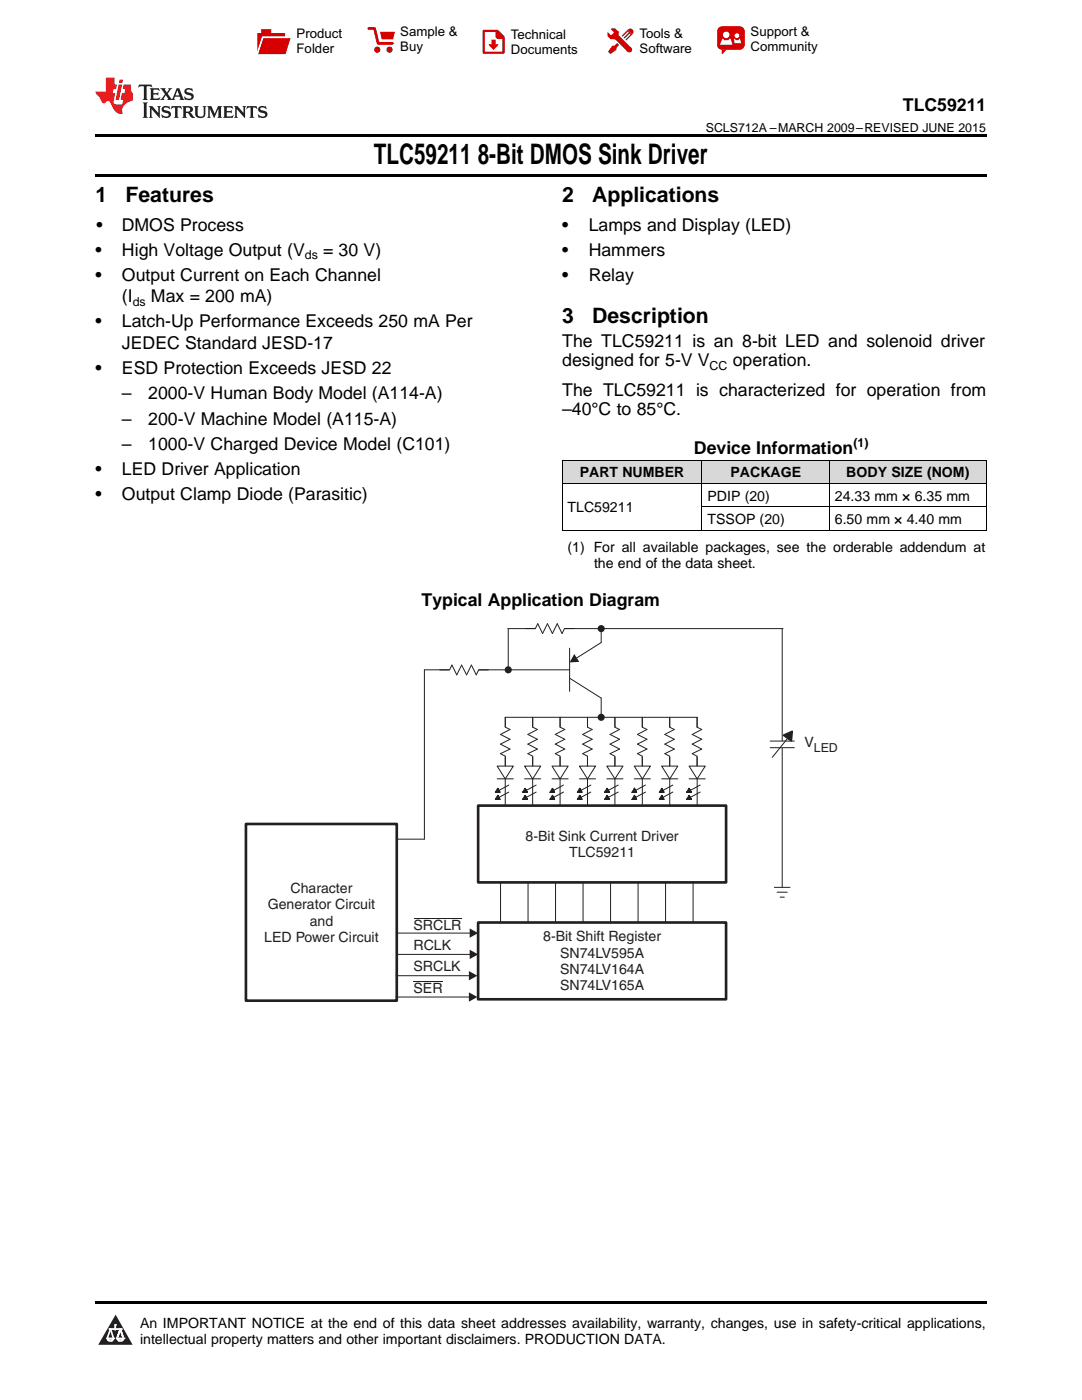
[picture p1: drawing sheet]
<svg xmlns="http://www.w3.org/2000/svg" width="216mm" height="279mm" viewBox="0 0 216 279" stroke-linecap="round" stroke-linejoin="round" font-family="sans-serif">
<g fill="#d8d8d8">
<path d="M112.2 91.9h27.9v4.7h-27.9z"/>
<path d="M140.1 91.9h25.4v4.7h-25.4z"/>
<path d="M165.5 91.9h31.3v4.7h-31.3z"/>
</g>
<path d="M23.1 262.4l3.4 6h-6.9z" fill="#231f20"/>
<path d="M21.4 267.1h1.2l-.3 .5h-.3a.55 .55 0 0 1-.6-.5z" fill-rule="evenodd" fill="#fff"/>
<path d="M21.4 267.1h1.2l-.3 .5h-.3a.55 .55 0 0 1-.6-.5z" fill="none" stroke="#231f20" stroke-width=".34"/>
<path d="M21.4 267.1l1.2 .1-.3 .4h-.5z" fill="none" stroke="#fff" stroke-width=".34"/>
<path d="M23 265.3h.1" fill="none" stroke="#fff" stroke-width=".34"/>
<path d="M23 264.4v.9z" fill="#fff"/>
<path d="M23 264.4v.9z" fill="none" stroke="#fff" stroke-width=".34"/>
<circle cx="23" cy="264.4" r=".17" fill="#fff"/>
<path d="M21.9 265.2h.1" fill="none" stroke="#fff" stroke-width=".34"/>
<path d="M21.9 265.2h2.3z" fill="#fff"/>
<path d="M21.9 265.2h2.3z" fill="none" stroke="#fff" stroke-width=".34"/>
<circle cx="24.2" cy="265.2" r=".17" fill="#fff"/>
<path d="M23.3 267.1h.1" fill="none" stroke="#fff" stroke-width=".34"/>
<path d="M24 265.2l-.7 1.9z" fill="#fff"/>
<path d="M24 265.2l-.7 1.9z" fill="none" stroke="#fff" stroke-width=".34"/>
<path d="M24 265.2l.7 1.9z" fill="#fff"/>
<path d="M24 265.2l.7 1.9z" fill="none" stroke="#fff" stroke-width=".34"/>
<path d="M24.6 267.1h.1" fill="none" stroke="#fff" stroke-width=".34"/>
<circle cx="21.4" cy="267.1" r=".17" fill="#fff"/>
<path d="M22.1 265.2l-.7 1.9z" fill="#fff"/>
<path d="M22.1 265.2l-.7 1.9z" fill="none" stroke="#fff" stroke-width=".34"/>
<path d="M22.1 265.2l.5 1.9z" fill="#fff"/>
<path d="M22.1 265.2l.5 1.9z" fill="none" stroke="#fff" stroke-width=".34"/>
<circle cx="22.6" cy="267.1" r=".17" fill="#fff"/>
<path d="M23.4 267.1h1.3a.65 .65 0 0 1-.7 .5 .65 .65 0 0 1-.6-.5z" fill-rule="evenodd" fill="#fff"/>
<path d="M23.4 267.1h1.3a.65 .65 0 0 1-.7 .5 .65 .65 0 0 1-.6-.5z" fill="none" stroke="#231f20" stroke-width=".34"/>
<path d="M23.4 267.1h1.3l-.4 .5h-.6z" fill="none" stroke="#fff" stroke-width=".34"/>
<path d="M23.3 267.1h.1" fill="none" stroke="#fff" stroke-width=".34"/>
<circle cx="24.7" cy="267.1" r=".17" fill="#fff"/>
<path d="M19 259.7h177.8v.5h-177.8z" fill="#000"/>
<path d="M84.7 133.7h29M101.3 125.5h55M100.8 143.2h38.3M79.2 190.5h14.7M82.5 183.2h9.6M82.5 195.9h5.8" fill="none" stroke="#231f20" stroke-width=".2"/>
<path d="M95.4 160.8h49.5v15.3h-49.5zM95.4 184.1h49.5v15.3h-49.5z" fill="none" stroke="#231f20" stroke-width=".53"/>
<path d="M93.7 189.5l1.7 1-1.7 .9z" fill="#231f20"/>
<path d="M79 199h14.7" fill="none" stroke="#231f20" stroke-width=".2"/>
<path d="M93.6 198l1.7 1-1.7 .9z" fill="#231f20"/>
<path d="M79.2 186.2h14.7" fill="none" stroke="#231f20" stroke-width=".2"/>
<path d="M93.7 185.3l1.7 .9-1.7 .9z" fill="#231f20"/>
<path d="M79 194.7h14.7" fill="none" stroke="#231f20" stroke-width=".2"/>
<path d="M93.6 193.8l1.7 .9-1.7 1z" fill="#231f20"/>
<g fill="none" stroke="#231f20" stroke-width=".2">
<path d="M84.7 133.7v33.8h-5.5M101.4 125.6v8.1M113.7 129.4v8.6M156.1 125.5v51.6M100.8 143.2v17.6M106.3 143.2v17.6M111.8 143.2v17.6M122.7 143.2v17.6M128.2 143.2v17.6M133.6 143.2v17.6M139.1 143.2v17.6M99.9 176.1v8"/>
<path d="M105.4 176.1v8M110.9 176.1v8M116.3 176.1v8M121.8 176.1v8M127.3 176.1v8M132.8 176.1v8M138.3 176.1v8"/>
</g>
<circle cx="101.4" cy="133.7" r=".71" fill="#231f20"/>
<path d="M120 125.5v2.7M117.2 143.2v17.6" fill="none" stroke="#231f20" stroke-width=".2"/>
<circle cx="120" cy="125.5" r=".71" fill="#231f20"/>
<path d="M120 139.3v3.9" fill="none" stroke="#231f20" stroke-width=".2"/>
<circle cx="120" cy="143.2" r=".71" fill="#231f20"/>
<path d="M49.1 164.4h30.1v35.3h-30.1z" fill="none" stroke="#231f20" stroke-width=".53"/>
<path d="M120 128.2l-5 3.2" fill="none" stroke="#231f20" stroke-width=".2"/>
<path d="M114.6 130.5l1 1.6-1.9 .1z" fill="#231f20"/>
<path d="M113.7 135.3l6.3 4M99.2 155.4h3.2" fill="none" stroke="#231f20" stroke-width=".2"/>
<path d="M99.2 152.9h3.2l-1.6 2.6z" fill="#fff"/>
<path d="M99.2 152.9h3.2l-1.6 2.6zM104.7 155.4h3.2" fill="none" stroke="#231f20" stroke-width=".2"/>
<path d="M104.7 152.9h3.2l-1.6 2.6z" fill="#fff"/>
<path d="M104.7 152.9h3.2l-1.6 2.6zM110.1 155.4h3.3" fill="none" stroke="#231f20" stroke-width=".2"/>
<path d="M110.1 152.9h3.3l-1.6 2.6z" fill="#fff"/>
<path d="M110.1 152.9h3.3l-1.6 2.6zM115.6 155.4h3.2" fill="none" stroke="#231f20" stroke-width=".2"/>
<path d="M115.6 152.9h3.2l-1.6 2.6z" fill="#fff"/>
<path d="M115.6 152.9h3.2l-1.6 2.6zM121.1 155.4h3.2" fill="none" stroke="#231f20" stroke-width=".2"/>
<path d="M121.1 152.9h3.2l-1.6 2.6z" fill="#fff"/>
<path d="M121.1 152.9h3.2l-1.6 2.6zM126.6 155.4h3.2" fill="none" stroke="#231f20" stroke-width=".2"/>
<path d="M126.6 152.9h3.2l-1.6 2.6z" fill="#fff"/>
<path d="M126.6 152.9h3.2l-1.6 2.6zM132 155.4h3.3" fill="none" stroke="#231f20" stroke-width=".2"/>
<path d="M132 152.9h3.3l-1.7 2.6z" fill="#fff"/>
<path d="M132 152.9h3.3l-1.7 2.6zM137.5 155.4h3.2" fill="none" stroke="#231f20" stroke-width=".2"/>
<path d="M137.5 152.9h3.2l-1.6 2.6z" fill="#fff"/>
<path d="M137.5 152.9h3.2l-1.6 2.6z" fill="none" stroke="#231f20" stroke-width=".2"/>
<path d="M99.9 145.1h1.9v5.8h-1.9z" fill-rule="evenodd" fill="#fff"/>
<path d="M100.8 143.2v1.9l1 .5-1.9 1 1.9 .9-1.9 1 1.9 1-1.9 .9 .9 .5v2" fill="none" stroke="#231f20" stroke-width=".2"/>
<path d="M105.4 145.1h1.9v5.8h-1.9z" fill-rule="evenodd" fill="#fff"/>
<path d="M106.3 143.2v1.9l.9 .5-1.9 1 1.9 .9-1.9 1 1.9 1-1.9 .9 1 .5v2" fill="none" stroke="#231f20" stroke-width=".2"/>
<path d="M110.8 145.1h2v5.8h-2z" fill-rule="evenodd" fill="#fff"/>
<path d="M111.8 143.2v1.9l.9 .5-1.9 1 1.9 .9-1.9 1 1.9 1-1.9 .9 1 .5v2" fill="none" stroke="#231f20" stroke-width=".2"/>
<path d="M116.3 145.1h1.9v5.8h-1.9z" fill-rule="evenodd" fill="#fff"/>
<path d="M117.2 143.2v1.9l1 .5-1.9 1 1.9 .9-1.9 1 1.9 1-1.9 .9 .9 .5v2" fill="none" stroke="#231f20" stroke-width=".2"/>
<path d="M121.8 145.1h1.9v5.8h-1.9z" fill-rule="evenodd" fill="#fff"/>
<path d="M122.7 143.2v1.9l.9 .5-1.9 1 1.9 .9-1.9 1 1.9 1-1.9 .9 1 .5v2" fill="none" stroke="#231f20" stroke-width=".2"/>
<path d="M127.2 145.1h2v5.8h-2z" fill-rule="evenodd" fill="#fff"/>
<path d="M128.2 143.2v1.9l.9 .5-1.9 1 1.9 .9-1.9 1 1.9 1-1.9 .9 1 .5v2" fill="none" stroke="#231f20" stroke-width=".2"/>
<path d="M132.7 145.1h1.9v5.8h-1.9z" fill-rule="evenodd" fill="#fff"/>
<path d="M133.6 143.2v1.9l1 .5-1.9 1 1.9 .9-1.9 1 1.9 1-1.9 .9 .9 .5v2" fill="none" stroke="#231f20" stroke-width=".2"/>
<path d="M138.2 145.1h1.9v5.8h-1.9z" fill-rule="evenodd" fill="#fff"/>
<path d="M139.1 143.2v1.9l.9 .5-1.9 1 1.9 .9-1.9 1 1.9 1-1.9 .9 1 .5v2" fill="none" stroke="#231f20" stroke-width=".2"/>
<path d="M99.3 157.3l.5 .8h-1h1l-.5-.8 .5 .8h-1z" fill-rule="evenodd" fill="#231f20"/>
<path d="M99.3 157.3l.5 .8h-1h1l-.5-.8 .5 .8h-1zM101.5 156.7l-2.3 1.2" fill="none" stroke="#231f20" stroke-width=".2"/>
<path d="M99.3 158.7l.5 .8h-1h1l-.5-.8 .5 .8h-1z" fill-rule="evenodd" fill="#231f20"/>
<path d="M99.3 158.7l.5 .8h-1h1l-.5-.8 .5 .8h-1zM101.5 158.1l-2.3 1.2" fill="none" stroke="#231f20" stroke-width=".2"/>
<path d="M104.8 157.3l.4 .8h-.9h.9l-.4-.8 .4 .8h-.9z" fill-rule="evenodd" fill="#231f20"/>
<path d="M104.8 157.3l.4 .8h-.9h.9l-.4-.8 .4 .8h-.9zM107 156.7l-2.3 1.2" fill="none" stroke="#231f20" stroke-width=".2"/>
<path d="M104.8 158.7l.4 .8h-.9h.9l-.4-.8 .4 .8h-.9z" fill-rule="evenodd" fill="#231f20"/>
<path d="M104.8 158.7l.4 .8h-.9h.9l-.4-.8 .4 .8h-.9zM107 158.1l-2.3 1.2" fill="none" stroke="#231f20" stroke-width=".2"/>
<path d="M110.2 157.3l.5 .8h-1h1l-.5-.8 .5 .8h-1z" fill-rule="evenodd" fill="#231f20"/>
<path d="M110.2 157.3l.5 .8h-1h1l-.5-.8 .5 .8h-1zM112.4 156.7l-2.3 1.2" fill="none" stroke="#231f20" stroke-width=".2"/>
<path d="M110.2 158.7l.5 .8h-1h1l-.5-.8 .5 .8h-1z" fill-rule="evenodd" fill="#231f20"/>
<path d="M110.2 158.7l.5 .8h-1h1l-.5-.8 .5 .8h-1zM112.4 158.1l-2.3 1.2" fill="none" stroke="#231f20" stroke-width=".2"/>
<path d="M115.7 157.3l.4 .8h-.9h.9l-.4-.8 .4 .8h-.9z" fill-rule="evenodd" fill="#231f20"/>
<path d="M115.7 157.3l.4 .8h-.9h.9l-.4-.8 .4 .8h-.9zM117.9 156.7l-2.3 1.2" fill="none" stroke="#231f20" stroke-width=".2"/>
<path d="M115.7 158.7l.4 .8h-.9h.9l-.4-.8 .4 .8h-.9z" fill-rule="evenodd" fill="#231f20"/>
<path d="M115.7 158.7l.4 .8h-.9h.9l-.4-.8 .4 .8h-.9zM117.9 158.1l-2.3 1.2" fill="none" stroke="#231f20" stroke-width=".2"/>
<path d="M121.1 157.3l.5 .8h-.9h.9l-.5-.8 .5 .8h-.9z" fill-rule="evenodd" fill="#231f20"/>
<path d="M121.1 157.3l.5 .8h-.9h.9l-.5-.8 .5 .8h-.9zM123.3 156.7l-2.3 1.2" fill="none" stroke="#231f20" stroke-width=".2"/>
<path d="M121.1 158.7l.5 .8h-.9h.9l-.5-.8 .5 .8h-.9z" fill-rule="evenodd" fill="#231f20"/>
<path d="M121.1 158.7l.5 .8h-.9h.9l-.5-.8 .5 .8h-.9zM123.3 158.1l-2.3 1.2" fill="none" stroke="#231f20" stroke-width=".2"/>
<path d="M126.6 157.3l.4 .8h-.9h.9l-.4-.8 .4 .8h-.9z" fill-rule="evenodd" fill="#231f20"/>
<path d="M126.6 157.3l.4 .8h-.9h.9l-.4-.8 .4 .8h-.9zM128.8 156.7l-2.3 1.2" fill="none" stroke="#231f20" stroke-width=".2"/>
<path d="M126.6 158.7l.4 .8h-.9h.9l-.4-.8 .4 .8h-.9z" fill-rule="evenodd" fill="#231f20"/>
<path d="M126.6 158.7l.4 .8h-.9h.9l-.4-.8 .4 .8h-.9zM128.8 158.1l-2.3 1.2" fill="none" stroke="#231f20" stroke-width=".2"/>
<path d="M132 157.3l.5 .8h-.9h.9l-.5-.8 .5 .8h-.9z" fill-rule="evenodd" fill="#231f20"/>
<path d="M132 157.3l.5 .8h-.9h.9l-.5-.8 .5 .8h-.9zM134.3 156.7l-2.3 1.2" fill="none" stroke="#231f20" stroke-width=".2"/>
<path d="M132 158.7l.5 .8h-.9h.9l-.5-.8 .5 .8h-.9z" fill-rule="evenodd" fill="#231f20"/>
<path d="M132 158.7l.5 .8h-.9h.9l-.5-.8 .5 .8h-.9zM134.3 158.1l-2.3 1.2" fill="none" stroke="#231f20" stroke-width=".2"/>
<path d="M137.5 157.3l.4 .8h-.9h.9l-.4-.8 .4 .8h-.9z" fill-rule="evenodd" fill="#231f20"/>
<path d="M137.5 157.3l.4 .8h-.9h.9l-.4-.8 .4 .8h-.9zM139.7 156.7l-2.3 1.2" fill="none" stroke="#231f20" stroke-width=".2"/>
<path d="M137.5 158.7l.4 .8h-.9h.9l-.4-.8 .4 .8h-.9z" fill-rule="evenodd" fill="#231f20"/>
<path d="M137.5 158.7l.4 .8h-.9h.9l-.4-.8 .4 .8h-.9zM139.7 158.1l-2.3 1.2M154.5 177.1h3.1M155.1 178.1h2M155.7 179h.8" fill="none" stroke="#231f20" stroke-width=".2"/>
<path d="M89.7 132.8h5.8v1.9h-5.8z" fill-rule="evenodd" fill="#fff"/>
<path d="M87.8 133.7h1.9l.5-1 .9 2 1-2 1 2 1-2 .9 2 .5-1h1.9" fill="none" stroke="#231f20" stroke-width=".2"/>
<path d="M106.8 124.5h5.9v2h-5.9z" fill-rule="evenodd" fill="#fff"/>
<path d="M104.9 125.4h1.9l.5-.9 1 1.9 .9-1.9 1 1.9 1-1.9 1 1.9 .4-1h2" fill="none" stroke="#231f20" stroke-width=".2"/>
<path d="M154.7 147.9h2.6v1.2h-2.6z" fill-rule="evenodd" fill="#fff"/>
<path d="M153.7 147.9h4.8M153.7 149.2h4.8M157.6 146.7l-3.5 4.5" fill="none" stroke="#231f20" stroke-width=".2"/>
<path d="M157.3 146.8h.1zM156.3 146.7l1.8-.7-.2 1.9z" fill-rule="evenodd" fill="#231f20"/>
<path d="M156.3 146.7l1.8-.7-.2 1.9zM157.3 146.8h.1z" fill="none" stroke="#231f20" stroke-width=".34"/>
<path d="M19 34.8h177.8v.5h-177.8zM19 26.8h177.8v.6h-177.8zM112.2 105.8l.1 .1zM165.4 105.8l.1 .1zM196.7 105.8l.1 .1z" fill="#000"/>
<path d="M112.2 96.5h84.6M112.2 91.8h84.6M112.2 91.9v14M140.1 91.9v14M165.5 91.9v14M196.8 91.9v14M112.2 105.8h84.6M140.1 101.2h56.7" fill="none" stroke="#000" stroke-width=".2"/>
<path d="M27.7 16.9l-.1 .6 .6-.3h.5v.2v2.2l-.2 .4h1l-.2-.4v-2.2v-.2h.5l.6 .3-.2-.6zM29.9 17.6l.2 .4v1.6l-.2 .4h1.9l.1-.6a1.09 1.09 0 0 1-1.3 .1v-.6h.6l.4 .2v-.7l-.2 .2h-.8v-.6l.2-.1a1.01 1.01 0 0 1 1 .3l-.1-.6zM32 17.6l.9 1.2-1 1.2h.9l-.2-.3 .5-.7 .5 .7-.3 .3h1.7l-.2-.3 .1-.4h1l.1 .4-.2 .3h1l-.3-.4-.7-2h-.5l-1 2.2-.8-1.1 .9-1.1h-.9l.2 .2-.4 .7-.4-.7 .2-.2zM35.4 18l.4 1h-.8zM37 17.7a.66 .66 0 0 0-.2 .8 .66 .66 0 0 0 .6 .4l.7 .2 .1 .2a.8 .8 0 0 1-.7 .4 .8 .8 0 0 1-.7-.5l.1 .8 .2-.2a.94 .94 0 0 0 1.1 .1 .94 .94 0 0 0 .4-.9 1.48 1.48 0 0 0-1.3-.6v-.4a1.1 1.1 0 0 1 1.2 .2l-.2-.6-.2 .1-.5-.1zM28.5 20.4l.2 .4v2.3l-.2 .4h1l-.2-.4v-2.3l.2-.4zM29.7 21.2l.2 .4v1.5l-.2 .4h.8l-.3-.4 .1-1.3 1.6 1.8v-2l.2-.4h-.7l.2 .2v1.1l-1.2-1.3zM32.5 21.3a.66 .66 0 0 0-.2 .8 .66 .66 0 0 0 .6 .4l.6 .2 .2 .2a.8 .8 0 0 1-.8 .4 .8 .8 0 0 1-.7-.5l.2 .7 .2-.1a.94 .94 0 0 0 1 .1 .94 .94 0 0 0 .5-1 1.47 1.47 0 0 0-1.3-.6l-.1-.3a1.1 1.1 0 0 1 1.3 .2l-.2-.6-.2 .1-.5-.2zM34.3 21.2l-.2 .6a.64 .64 0 0 1 .8-.3v1.6l-.2 .4h1l-.3-.4 .1-1.6a.66 .66 0 0 1 .8 .3l-.2-.6zM36.3 21.2l.3 .4v1.5l-.3 .4h1l-.2-.2v-.7h.5l.1 .1a.8 .8 0 0 0 1.2 .7l-1-1a.62 .62 0 0 0 .6-.5 .62 .62 0 0 0-.6-.7zM37.1 21.5h.1a.48 .48 0 0 1 .6 0 .48 .48 0 0 1 .1 .6l-.2 .1-.6 .1zM38.7 21.2l.2 .2a2.29 2.29 0 0 0 .4 2 1.05 1.05 0 0 0 1.7-.7v-1.3l.2-.2h-.8l.2 .4v1.1a.61 .61 0 0 1-.6 .6 .61 .61 0 0 1-.6-.6v-1.1l.3-.4zM41.3 21.2l.3 .4v1.5l-.3 .4h.8l-.2-.4v-1.4l.8 1.9 .9-1.9v1.4l-.2 .4h.9l-.2-.4v-1.5l.2-.4h-.8l-.7 1.5-.6-1.5zM44.5 21.2l.2 .4v1.5l-.2 .4h1.9l.2-.6a1.1 1.1 0 0 1-1.4 .2v-.7h.6l.4 .2v-.6l-.2 .1-.8 .1v-.6l.2-.1a1.02 1.02 0 0 1 1.1 .2l-.2-.5zM46.7 21.2l.2 .4v1.5l-.2 .4h.8l-.3-.4 .1-1.3 1.6 1.8v-2l.2-.4h-.7l.2 .2v1.1l-1.2-1.3zM49.3 21.2l-.1 .6a.64 .64 0 0 1 .8-.3v1.6l-.3 .4h1l-.2-.4v-1.6a.66 .66 0 0 1 .8 .3l-.1-.6zM51.7 21.3a.66 .66 0 0 0-.2 .7 .66 .66 0 0 0 .7 .5l.6 .2 .1 .2a.8 .8 0 0 1-.7 .4 .8 .8 0 0 1-.7-.5l.1 .7 .2-.1a.94 .94 0 0 0 1.1 .1 .94 .94 0 0 0 .4-1 1.48 1.48 0 0 0-1.2-.6l-.1-.3a1.1 1.1 0 0 1 1.2 .2l-.2-.6-.1 .1-.6-.2z" fill="#231f20"/>
<path d="M21.1 15.5v2.8h-2v.4l.9 .9a.96 .96 0 0 0 1 1 .59 .59 0 0 1 .5-.4 .59 .59 0 0 1 .5 .3l.4 .8a1.61 1.61 0 0 0 2.1 1.3 1.63 1.63 0 0 1 1.1-2.2l.9-.3v-1.5a1.6 1.6 0 0 1-.4-1.7h-1.4l-.2 .9h.5l-.2 .8h-.5l-.2 1v.3h.5l-.2 .9h-.7a.74 .74 0 0 1-1-.6l.3-1.6h-.5l.2-.8h.5l.1-.9h-.4v-1.4zM23.7 16.9l-.7 3h.8l.6-3zM23.8 15.9l-.1 .7h.7l.2-.7z" fill="#ee1d23"/>
<g fill="#d60000">
<path d="M52.1 5.8h2v.8h2.8v4.2h-5.5v-4.2h.7z" fill-rule="evenodd"/>
<path d="M52.4 7.5h5.6l-1 3.3h-5.6z" fill-rule="evenodd"/>
</g>
<path d="M52.4 7.4h5.7l-.1 .1h-5.5l-1.1 3.3z" fill-rule="evenodd" fill="#fff"/>
<path d="M52.4 7.4h5.7l-.1 .1h-5.5l-1.1 3.3z" fill="none" stroke="#fff" stroke-width=".2"/>
<path d="M73.6 5.7h1.1l.7 2.9h2.9" fill="none" stroke="#d60000" stroke-width=".55"/>
<g fill="#d60000">
<path d="M75.8 6.3h3l-.4 1.6h-2.2z" fill-rule="evenodd"/>
<circle cx="75.3" cy="9.9" r=".62"/>
<circle cx="77.7" cy="9.9" r=".62"/>
</g>
<path d="M96.5 6.2h2.7l1.3 1.2v3.1h-4z" fill="none" stroke="#d60000" stroke-width=".44"/>
<g fill="#d60000">
<path d="M98.1 7.9h.8v1h.5l-.9 1.1-1-1v-.1h.6z" fill-rule="evenodd"/>
<path d="M98.9 6.2h.3l1.3 1.2v.4h-1.3l-.3-.4z" fill-rule="evenodd"/>
<path d="M121.9 5.7h.8l.7 .6 .1 .7 2.5 2.5-.8 .8-2.3-2.3-1.1-.2-.6-.6v-.8l.7 .6 .5-.4v-.2l-.5-.5z" fill-rule="evenodd"/>
<path d="M122.2 9.1h.4l.5-.5 .4 .4-.5 .5v.4l-1.2 .9-.5-.5z" fill-rule="evenodd"/>
<path d="M125.3 5.9a.67 .67 0 0 1 .9 0 .67 .67 0 0 1 0 .9z" fill-rule="evenodd"/>
<path d="M125.3 5.9l.9 .9-1.2 1.2h-.2v-.2l1-.9v-.2h-.2l-.9 1h-.2v-.2l.9-1 .1-.2h-.3l-.9 1h-.2v-.2z" fill-rule="evenodd"/>
<circle cx="125.6" cy="9.9" r=".54"/>
</g>
<path d="M123.3 6.3v.7" fill="none" stroke="#d60000" stroke-width=".2"/>
<g fill="#d60000">
<path d="M143.4 5.5l.6-.2h3.6a.95 .95 0 0 1 1 .9v2.8a.95 .95 0 0 1-1 .9h-3.6a.95 .95 0 0 1-.9-.9v-2.8z" fill-rule="evenodd"/>
<path d="M144 9.9h.9l-.7 .9h-.2z" fill-rule="evenodd"/>
</g>
<g fill="#fff">
<path d="M146.6 8.6h1.3z"/>
<path d="M144.1 7.8h.3l.1 .2h.8l.2-.2h.3l.4 1.1h-2.5z" fill-rule="evenodd"/>
<path d="M146.4 7.8h.3l.1 .2h.5l.2-.2h.2l.2 .8h-1.3z" fill-rule="evenodd"/>
<circle cx="144.9" cy="6.9" r=".65"/>
<circle cx="147" cy="7.1" r=".48"/>
</g>
<g font-size="5.6">
<text x="74.6" y="32.8">TLC59211</text>
<text x="95.3" y="32.8">8-Bit DMOS Sink Driver</text>
</g>
<g font-size="4.2">
<text x="19" y="40.4">1</text>
<text x="25" y="40.4">Features</text>
<text x="112.2" y="40.4">2</text>
<text x="118.2" y="40.4">Applications</text>
<text x="112.2" y="64.5">3</text>
<text x="118.2" y="64.5">Description</text>
</g>
<g font-size="3.5">
<text x="180.2" y="22.2">TLC59211</text>
<text x="19.2" y="46.1">•</text>
<text x="24.3" y="46.1">DMOS Process</text>
<text x="112.2" y="46.1">•</text>
<text x="117.5" y="46.1">Lamps and Display (LED)</text>
<text x="19" y="51.1">•</text>
<text x="24.3" y="51.1">High Voltage Output (V</text>
<text x="64.5" y="51.1">= 30 V)</text>
<text x="112.2" y="51.1">•</text>
<text x="117.5" y="51.1">Hammers</text>
<text x="19" y="56.1">•</text>
<text x="24.3" y="56.1">Output Current on Each Channel</text>
<text x="112.2" y="56.1">•</text>
<text x="117.5" y="56.1">Relay</text>
<text x="19" y="65.3">•</text>
<text x="24.3" y="60.3">(I</text>
<text x="24.3" y="65.3">Latch-Up Performance Exceeds 250 mA Per</text>
<text x="30.1" y="60.3">Max = 200 mA)</text>
<text x="24.3" y="69.6">JEDEC Standard JESD-17</text>
<text x="112.2" y="69.2">The TLC59211 is an 8-bit LED and solenoid driver</text>
<text x="19" y="74.6">•</text>
<text x="24.3" y="74.6">ESD Protection Exceeds JESD 22</text>
<text x="112.2" y="73.1">designed for 5-V V</text>
<text x="146.2" y="73.1">operation.</text>
<text x="24.3" y="79.7">–</text>
<text x="29.6" y="79.7">2000-V Human Body Model (A114-A)</text>
<text x="112.2" y="79">The TLC59211 is characterized for operation from</text>
<text x="112.2" y="82.9">–40°C to 85°C.</text>
<text x="24.3" y="84.7">–</text>
<text x="24.3" y="89.8">–</text>
<text x="29.6" y="84.7">200-V Machine Model (A115-A)</text>
<text x="29.6" y="89.8">1000-V Charged Device Model (C101)</text>
<text x="19" y="94.8">•</text>
<text x="24.3" y="94.8">LED Driver Application</text>
<text x="138.5" y="90.6">Device Information</text>
<text x="19" y="99.8">•</text>
<text x="24.3" y="99.8">Output Clamp Diode (Parasitic)</text>
<text x="84.1" y="121">Typical Application Diagram</text>
</g>
<g font-size="2.8">
<text x="115.7" y="95.3">PART NUMBER</text>
<text x="145.8" y="95.3">PACKAGE</text>
<text x="168.9" y="95.3">BODY SIZE (NOM)</text>
<text x="141.2" y="99.9">PDIP (20)</text>
<text x="166.6" y="99.9">24.33 mm × 6.35 mm</text>
<text x="113.2" y="102.3">TLC59211</text>
<text x="141.2" y="104.6">TSSOP (20)</text>
<text x="166.6" y="104.6">6.50 mm × 4.40 mm</text>
<text x="113.2" y="110.1">(1) For all available packages, see the orderable addendum at</text>
<text x="118.5" y="113.3">the end of the data sheet.</text>
<text x="27.9" y="265">An IMPORTANT NOTICE at the end of this data sheet addresses availability, warranty, changes, use in safety-critical applications,</text>
<text x="27.9" y="268.2">intellectual property matters and other important disclaimers. PRODUCTION DATA.</text>
</g>
<g font-size="2.8" fill="#231f20">
<text x="160.5" y="149.1">V</text>
<text x="104.9" y="167.8">8-Bit Sink Current Driver</text>
<text x="113.6" y="171.1">TLC59211</text>
<text x="58" y="178.2">Character</text>
<text x="53.4" y="181.5">Generator Circuit</text>
<text x="61.8" y="184.7">and</text>
<text x="82.5" y="185.6">SRCLR</text>
<text x="52.7" y="188">LED Power Circuit</text>
<text x="82.5" y="189.7">RCLK</text>
<text x="108.4" y="187.9">8-Bit Shift Register</text>
<text x="111.7" y="191.2">SN74LV595A</text>
<text x="82.5" y="193.8">SRCLK</text>
<text x="111.7" y="194.4">SN74LV164A</text>
<text x="111.7" y="197.7">SN74LV165A</text>
<text x="82.5" y="198.2">SER</text>
</g>
<g font-size="2.6">
<text x="59.2" y="7.6">Product</text>
<text x="59.2" y="10.6">Folder</text>
<text x="79.9" y="7.3">Sample &amp;</text>
<text x="79.9" y="10.2">Buy</text>
<text x="101.9" y="7.8">Technical</text>
<text x="101.9" y="10.8">Documents</text>
<text x="127.6" y="7.6">Tools &amp;</text>
<text x="127.6" y="10.6">Software</text>
<text x="149.8" y="7.2">Support &amp;</text>
<text x="149.8" y="10.2">Community</text>
</g>
<g font-size="2.5">
<text x="140.8" y="26.3">SCLS712A –MARCH 2009–REVISED JUNE 2015</text>
<text x="60.8" y="51.8">ds</text>
<text x="26.5" y="61">ds</text>
<text x="141.6" y="73.8">CC</text>
<text x="170.3" y="89.2">(1)</text>
</g>
<text font-size="2.5" fill="#231f20" x="162.4" y="150.1">LED</text>
</svg>
